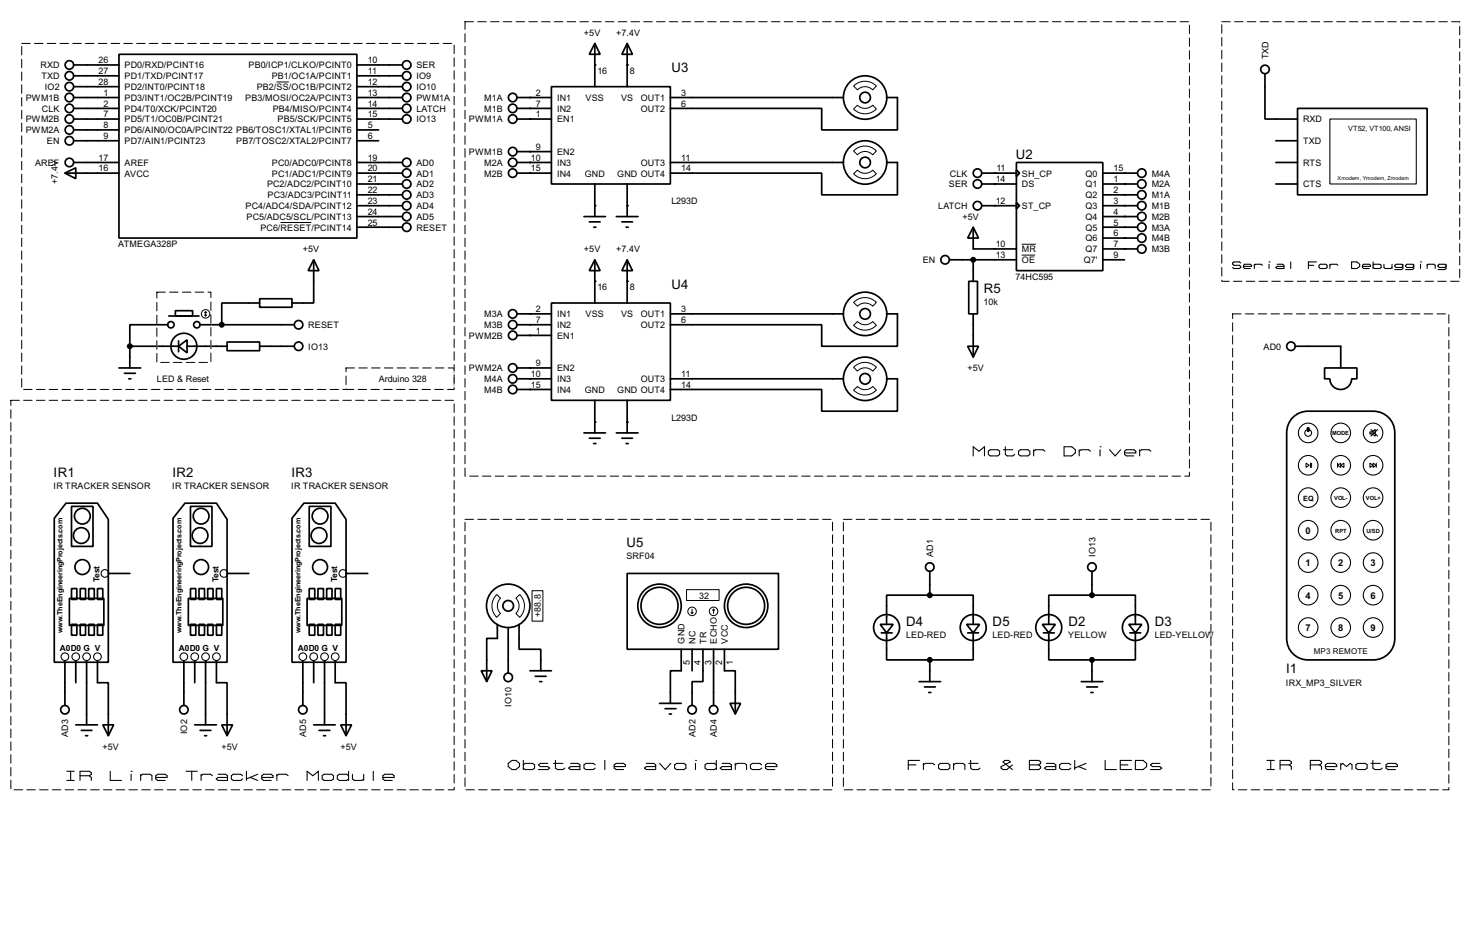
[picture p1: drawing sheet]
<svg xmlns="http://www.w3.org/2000/svg" width="345mm" height="218mm" viewBox="0 0 345 218" stroke-linecap="round" stroke-linejoin="round" font-family="sans-serif">
<g fill="none" stroke="#000" stroke-width=".4">
<path d="M17.3 17.8h10.7M17.3 15.3h10.7M28 12.8h55.9v43.1h-55.9zM83.9 17.8h10.6M83.9 15.3h10.6M139.8 10.2l1.2 2.6h-2.5zM139.8 10.2v10.2M147.4 10.2l1.2 2.6h-2.5zM147.4 10.2v10.2M297.2 17.3v10.7h7.7M17.3 33.1h10.7M17.3 30.5h10.7"/>
<path d="M17.3 28h10.7M17.3 25.5h10.7M17.3 22.9h10.7M17.3 20.4h10.7M17.3 38.2h10.7M83.9 33.1h5.1M83.9 30.5h5.1M83.9 28h10.6M83.9 25.5h10.6M83.9 22.9h10.6M83.9 20.4h10.6M83.9 38.2h10.6"/>
<path d="M121.5 28h8.1M121.5 25.5h8.1M121.5 22.9h8.1M121.5 38.2h8.1M121.5 35.6h8.1M129.6 20.4h27.9v22.8h-27.9zM157.5 22.9h40.7M157.5 38.2h40.7M208.3 22.9h2.6v7.6h-17.8v-5h-35.6M208.3 38.2h2.6v7.6h-17.8v-5.1h-35.6M238.8 38.2h20.3v25.4h-20.3zM238.8 39.9l.8 .8-.8 .8z"/>
<path d="M299.8 33.1h5.1M299.8 38.2h5.1M304.9 25.5h30.4v20.3h-30.4zM15.3 40.7l2.5-1.3v2.6zM15.3 40.7h12.7M83.9 40.7h10.6M83.9 43.2h10.6M83.9 45.8h10.6M83.9 48.3h10.6M83.9 50.9h10.6M83.9 53.4h10.6M121.5 40.7h8.1"/>
<path d="M137.2 50.9h5.1M138.5 52.1h2.5M139.5 53.4h.5M139.8 43.2v7.7M144.8 50.9h5.1M146.1 52.1h2.5M147.1 53.4h.5M147.4 43.2v7.7M228.7 53.4l1.2 2.5h-2.5zM228.7 53.4v5.1h10.1M230.7 40.7h8.1M230.7 43.2h8.1"/>
<path d="M230.7 48.3h8.1M238.8 47.6l.8 .7-.8 .8zM259.1 40.7h8.2M259.1 43.2h8.2M259.1 45.8h8.2M259.1 48.3h8.2M259.1 50.9h8.2M259.1 53.4h8.2M259.1 58.5h8.2M259.1 55.9h8.2M299.8 43.2h5.1M39.4 76.3h-8.9v5"/>
<path d="M39.7 74.2h7.1M41.2 73h4.1v1.2h-4.1zM47 76.3h22.1M61 70.2h7.6v2h-7.6zM61 71.2h-8.9v5.1M73.7 61l1.3 2.6h-2.6zM73.7 61v10.2h-5.1M121.5 76.3h8.1M121.5 73.7h8.1M121.5 78.8h8.1M129.6 71.2h27.9v22.8h-27.9zM139.8 61l1.2 2.6h-2.5z"/>
<path d="M139.8 61v10.2M147.4 61l1.2 2.6h-2.5zM147.4 61v10.2M157.5 73.7h40.7M208.3 73.7h2.6v7.6h-17.8v-5h-35.6M223.1 61h15.7M227.6 66.1h2.1v7.6h-2.1zM228.7 61v5.1M228.7 73.7v10.2M259.1 61h5.1M28 86.4h5.1M29.3 87.7h2.5"/>
<path d="M30.3 89h.5M30.5 81.3h11.5M30.5 81.3v5.1M42 81.3l2-1.5v3.1zM42 80.1v2.5M44 81.3h9.4M53.4 80.3h7.6v2.1h-7.6zM61 81.3h8.1M121.5 89h8.1M121.5 86.4h8.1M121.5 91.5h8.1M139.8 94v7.7"/>
<path d="M147.4 94v7.7M157.5 89h40.7M208.3 89h2.6v7.6h-17.8v-5.1h-35.6M227.4 81.3h2.5l-1.2 2.6zM304.1 97.7a5 5 0 0 1 3.3-1.1h15.2a5 5 0 0 1 5.1 5.1v48.2a5 5 0 0 1-5.1 5.1h-15.2a5 5 0 0 1-5.1-5.1v-48.2a5.1 5.1 0 0 1 1.8-4zM304.3 81.3h10.7v5.1M311.2 86.4h7.6v2.6h-1.2a2.55 2.55 0 0 1-2.6 2.5 2.55 2.55 0 0 1-2.5-2.5h-1.3zM15.5 118.2h7.4l2.6 3.8v33.5h-12.7v-33.8zM16.8 118.9h5.1v9.4h-5.1zM43.5 118.2h7.4l2.5 3.8v33.5h-12.7v-33.8zM44.8 118.9h5v9.4h-5zM71.4 118.2h7.4l2.5 3.8v33.5h-12.7v-33.8z"/>
<path d="M72.7 118.9h5.1v9.4h-5.1zM137.2 101.7h5.1M138.5 102.9h2.5M139.5 104.2h.5M144.8 101.7h5.1M146.1 102.9h2.5M147.1 104.2h.5M16.8 138.2h1.3v2.6h-1.3zM18.9 138.2h1.2v2.6h-1.2zM20.9 138.2h1.3v2.6h-1.3zM22.9 138.2h1.3v2.6h-1.3zM25.5 134.7h5"/>
<path d="M44.8 138.2h1.2v2.6h-1.2zM46.8 138.2h1.3v2.6h-1.3zM48.8 138.2h1.3v2.6h-1.3zM50.9 138.2h1.2v2.6h-1.2zM53.4 134.7h5.1M72.7 138.2h1.3v2.6h-1.3zM74.7 138.2h1.3v2.6h-1.3zM76.8 138.2h1.2v2.6h-1.2zM78.8 138.2h1.3v2.6h-1.3zM81.3 134.7h5.1M147.4 134.7h35.5v17.8h-35.5zM218.5 139.8h10.2v6.8"/>
<path d="M218.5 139.8h-10.2v6.8M218.5 134.2v5.6M256.6 139.8h10.2v6.8M256.6 139.8h-10.2v6.8M256.6 134.2v5.6M15.3 155.2v10.5M16.3 140.5h8.1v6.4h-8.1zM16.8 146.6h1.3v2.6h-1.3zM17.8 155.2v5.1M18.9 146.6h1.2v2.6h-1.2zM20.4 155.2v15M20.9 146.6h1.3v2.6h-1.3z"/>
<path d="M22.9 146.6h1.3v2.6h-1.3zM22.9 155.2v5.1h2.6v12.5M43.2 155.2v10.5M44.3 140.5h8.1v6.4h-8.1zM44.8 146.6h1.2v2.6h-1.2zM45.8 155.2v5.1M46.8 146.6h1.3v2.6h-1.3zM48.3 155.2v15M48.8 146.6h1.3v2.6h-1.3zM50.9 146.6h1.2v2.6h-1.2zM50.9 155.2v5.1h2.5v12.5M71.2 155.2v10.5"/>
<path d="M72.2 140.5h8.1v6.4h-8.1zM72.7 146.6h1.3v2.6h-1.3zM73.7 155.2v5.1M74.7 146.6h1.3v2.6h-1.3zM76.3 155.2v15M76.8 146.6h1.2v2.6h-1.2zM78.8 146.6h1.3v2.6h-1.3zM78.8 155.2v5.1h2.5v12.5M113.1 157.5h2.5l-1.2 2.6zM116.9 146.6v3.3h-2.5v10.2M119.4 147.4v10.6M122 146.6v5.9h5.1v5"/>
<path d="M124.5 157.5h5.1M125.8 158.8h2.5M160.1 152.5v5h-2.6v7.7M162.6 152.5v5M165.2 152.5v7.6h-2.6v5.6M167.7 152.5v13.2M170.2 152.5v5h2.6v10.2M206.8 146.6h3.1l-1.6 2zM207.1 148.6h2.5M208.3 148.6v6.4h10.2M218.5 155v5.1M227.1 146.6h3.1l-1.5 2z"/>
<path d="M227.4 148.6h2.5M228.7 148.6v6.4h-10.2M244.9 146.6h3.1l-1.6 2zM245.2 148.6h2.5M246.4 148.6v6.4h10.2M256.6 155v5.1M265.2 146.6h3.1l-1.5 2zM265.5 148.6h2.5M266.8 148.6v6.4h-10.2M17.8 170.2h5.1M19.1 171.5h2.5M20.1 172.8h.5"/>
<path d="M24.2 170.2h2.5l-1.2 2.6zM45.8 170.2h5.1M47 171.5h2.6M48.1 172.8h.5M52.1 170.2h2.6l-1.3 2.6zM73.7 170.2h5.1M75 171.5h2.5M76 172.8h.5M80.1 170.2h2.5l-1.3 2.6zM126.8 160.1h.5M155 165.2h5.1M156.3 166.4h2.5"/>
<path d="M157.3 167.7h.5M171.5 165.2h2.5l-1.2 2.5zM216 160.1h5M217.2 161.3h2.6M218.2 162.6h.5M254.1 160.1h5M255.3 161.3h2.6M256.3 162.6h.5"/>
<circle cx="16.3" cy="17.8" r="1"/>
<circle cx="16.3" cy="15.3" r="1"/>
<circle cx="95.5" cy="17.8" r="1"/>
<circle cx="95.5" cy="15.3" r="1"/>
<circle cx="297.2" cy="16.3" r="1"/>
<circle cx="16.3" cy="33.1" r="1"/>
<circle cx="16.3" cy="38.2" r="1"/>
<circle cx="16.3" cy="28" r="1"/>
<circle cx="16.3" cy="30.5" r="1"/>
<circle cx="16.3" cy="25.5" r="1"/>
<circle cx="16.3" cy="20.4" r="1"/>
<circle cx="16.3" cy="22.9" r="1"/>
<circle cx="95.5" cy="38.2" r="1"/>
<circle cx="95.5" cy="28" r="1"/>
<circle cx="95.5" cy="25.5" r="1"/>
<circle cx="95.5" cy="22.9" r="1"/>
<circle cx="95.5" cy="20.4" r="1"/>
<circle cx="120.4" cy="28" r="1"/>
<circle cx="120.4" cy="35.6" r="1"/>
<circle cx="120.4" cy="38.2" r="1"/>
<circle cx="120.4" cy="25.5" r="1"/>
<circle cx="120.4" cy="22.9" r="1"/>
<circle cx="203.2" cy="38.2" r="5.1"/>
<circle cx="203.2" cy="22.9" r="5.1"/>
<circle cx="203.2" cy="38.2" r="1.25"/>
<circle cx="203.2" cy="22.9" r="1.25"/>
<circle cx="95.5" cy="48.3" r="1"/>
<circle cx="95.5" cy="45.8" r="1"/>
<circle cx="95.5" cy="43.2" r="1"/>
<circle cx="95.5" cy="40.7" r="1"/>
<circle cx="95.5" cy="50.9" r="1"/>
<circle cx="95.5" cy="53.4" r="1"/>
<circle cx="120.4" cy="40.7" r="1"/>
<circle cx="229.6" cy="43.2" r="1"/>
<circle cx="229.6" cy="48.3" r="1"/>
<circle cx="229.6" cy="40.7" r="1"/>
<circle cx="268.2" cy="40.7" r="1"/>
<circle cx="268.2" cy="45.8" r="1"/>
<circle cx="268.2" cy="48.3" r="1"/>
<circle cx="268.2" cy="43.2" r="1"/>
<circle cx="268.2" cy="50.9" r="1"/>
<circle cx="268.2" cy="58.5" r="1"/>
<circle cx="268.2" cy="55.9" r="1"/>
<circle cx="268.2" cy="53.4" r="1"/>
<circle cx="40.1" cy="76.3" r=".75"/>
<circle cx="46.2" cy="76.3" r=".75"/>
<circle cx="70.1" cy="76.3" r="1"/>
<circle cx="120.4" cy="73.7" r="1"/>
<circle cx="120.4" cy="76.3" r="1"/>
<circle cx="120.4" cy="78.8" r="1"/>
<circle cx="203.2" cy="73.7" r="5.1"/>
<circle cx="203.2" cy="73.7" r="1.25"/>
<circle cx="222" cy="61" r="1"/>
<circle cx="43.2" cy="81.3" r="3.1"/>
<circle cx="70.1" cy="81.3" r="1"/>
<circle cx="120.4" cy="89" r="1"/>
<circle cx="120.4" cy="86.4" r="1"/>
<circle cx="120.4" cy="91.5" r="1"/>
<circle cx="203.2" cy="89" r="5.1"/>
<circle cx="203.2" cy="89" r="1.25"/>
<circle cx="303.3" cy="81.3" r="1"/>
<circle cx="19.1" cy="125.8" r="1.85"/>
<circle cx="19.3" cy="121.2" r="1.85"/>
<circle cx="19.3" cy="133.2" r="1.75"/>
<circle cx="47" cy="125.8" r="1.85"/>
<circle cx="47.2" cy="121.2" r="1.85"/>
<circle cx="47.2" cy="133.2" r="1.75"/>
<circle cx="74.9" cy="125.8" r="1.85"/>
<circle cx="75.2" cy="121.2" r="1.85"/>
<circle cx="75.2" cy="133.2" r="1.75"/>
<circle cx="218.4" cy="133.2" r="1"/>
<circle cx="256.5" cy="133.2" r="1"/>
<circle cx="119.4" cy="142.3" r="5.1"/>
<circle cx="119.4" cy="142.3" r="1.25"/>
<circle cx="119.4" cy="159.1" r="1"/>
<circle cx="154.9" cy="142.3" r="5.1"/>
<circle cx="154.9" cy="142.3" r="4.4"/>
<circle cx="175.3" cy="142.3" r="5.1"/>
<circle cx="175.3" cy="142.3" r="4.4"/>
<circle cx="208.3" cy="147.4" r="3.1"/>
<circle cx="228.6" cy="147.4" r="3.1"/>
<circle cx="246.4" cy="147.4" r="3.1"/>
<circle cx="266.7" cy="147.4" r="3.1"/>
<circle cx="15.2" cy="166.7" r="1"/>
<circle cx="43.2" cy="166.7" r="1"/>
<circle cx="71.1" cy="166.7" r="1"/>
<circle cx="162.6" cy="166.7" r="1"/>
<circle cx="167.6" cy="166.7" r="1"/>
</g>
<g fill="#000">
<circle cx="139.8" cy="15.3" r=".2"/>
<circle cx="147.4" cy="15.3" r=".2"/>
<circle cx="124.5" cy="25.5" r=".2"/>
<circle cx="124.5" cy="28" r=".2"/>
<circle cx="124.5" cy="22.9" r=".2"/>
<circle cx="124.5" cy="38.2" r=".2"/>
<circle cx="124.5" cy="35.6" r=".2"/>
<circle cx="124.5" cy="40.7" r=".2"/>
<circle cx="139.8" cy="48.3" r=".2"/>
<circle cx="147.4" cy="48.3" r=".2"/>
<circle cx="233.7" cy="48.3" r=".2"/>
<circle cx="233.7" cy="43.2" r=".2"/>
<circle cx="233.7" cy="40.7" r=".2"/>
<circle cx="264.2" cy="58.5" r=".2"/>
<circle cx="264.2" cy="53.4" r=".2"/>
<circle cx="264.2" cy="40.7" r=".2"/>
<circle cx="264.2" cy="45.8" r=".2"/>
<circle cx="264.2" cy="50.9" r=".2"/>
<circle cx="264.2" cy="55.9" r=".2"/>
<circle cx="264.2" cy="43.2" r=".2"/>
<circle cx="264.2" cy="48.3" r=".2"/>
<circle cx="124.5" cy="78.8" r=".2"/>
<circle cx="124.5" cy="73.7" r=".2"/>
<circle cx="124.5" cy="76.3" r=".2"/>
<circle cx="139.8" cy="66.1" r=".2"/>
<circle cx="147.4" cy="66.1" r=".2"/>
<circle cx="124.5" cy="91.5" r=".2"/>
<circle cx="124.5" cy="86.4" r=".2"/>
<circle cx="124.5" cy="89" r=".2"/>
<circle cx="139.8" cy="99.1" r=".2"/>
<circle cx="147.4" cy="99.1" r=".2"/>
</g>
<g fill="none" stroke="#000" stroke-width=".23">
<path d="M65 19.3h2.9M200.6 20.2a3.7 3.7 0 0 1 5.3 0l-.8 .9a2.54 2.54 0 0 0-3.6 0zM200.6 35.5a3.7 3.7 0 0 1 5.3 0l-.8 .9a2.46 2.46 0 0 0-3.6 0zM201.5 24.7a2.53 2.53 0 0 0 3.6 0l.8 .9a3.7 3.7 0 0 1-5.3 0zM65.9 52.3h7.3M200.6 40.8l.9-.8a2.53 2.53 0 0 0 3.6 0l.8 .8a3.7 3.7 0 0 1-5.3 0zM240.1 57.4h3.3M240.1 59.9h3.1M48.1 74l.2 .2M48.3 73.2v1M48.3 73.2l-.2 .3M48.3 73.2l.3 .3"/>
<path d="M48.6 74l-.3 .2M200.6 71a3.7 3.7 0 0 1 5.3 0l-.8 .9a2.54 2.54 0 0 0-3.6 0zM201.5 75.5a2.53 2.53 0 0 0 3.6 0l.8 .9a3.7 3.7 0 0 1-5.3 0zM200.6 86.3a3.7 3.7 0 0 1 5.3 0l-.8 .9a2.46 2.46 0 0 0-3.6 0zM200.6 91.6l.9-.8a2.53 2.53 0 0 0 3.6 0l.8 .8a3.7 3.7 0 0 1-5.3 0zM306.9 108.8l.7 .5-.7 .5zM307.9 108.8v1M308.2 108.8v1M314.3 109.3l.7-.5v1zM314.3 108.8v1M315 109.3l.8-.5v1zM321.9 108.8l.7 .5-.7 .5z"/>
<path d="M322.6 108.8l.8 .5-.8 .5zM323.4 108.8v1M116.7 139.6l.9 .9a2.54 2.54 0 0 0 0 3.6l-.9 .9a3.7 3.7 0 0 1 0-5.4zM125 138.7h2.6v7.2h-2.6zM161.3 138.5h7.7v2.5h-7.7zM121.2 140.5l.9-.9a3.7 3.7 0 0 1 0 5.4l-.9-.9a2.53 2.53 0 0 0 0-3.6zM162.4 143.8l.2 .3M162.6 143.1v1M162.9 143.8l-.3 .3M167.7 143.1l-.3 .2M167.7 143.1l.2 .2M167.7 143.1v1"/>
<circle cx="48.3" cy="73.7" r="1"/>
<circle cx="162.6" cy="143.6" r="1"/>
<circle cx="167.6" cy="143.6" r="1"/>
</g>
<path d="M5.1 10.2h101.6v81.3h-101.6zM109.3 5.1h170.2v106.7h-170.2zM287.1 5.1h55.9v61h-55.9zM36.9 68.6h12.7v16.5h-12.7zM289.6 73.7h50.8v111.8h-50.8zM2.6 94h104.1v91.5h-104.1zM81.3 86.4h25.4v5.1h-25.4zM109.3 122h86.3v63.5h-86.3zM195.6 124.5v2.6zM198.2 122h86.3v63.5h-86.3z" fill="none" stroke="#fff" stroke-width=".23"/>
<path d="M5.1 10.2h101.6v81.3h-101.6zM109.3 5.1h170.2v106.7h-170.2zM287.1 5.1h55.9v61h-55.9zM36.9 68.6h12.7v16.5h-12.7zM289.6 73.7h50.8v111.8h-50.8zM2.6 94h104.1v91.5h-104.1zM81.3 86.4h25.4v5.1h-25.4zM109.3 122h86.3v63.5h-86.3zM195.6 124.5v2.6zM198.2 122h86.3v63.5h-86.3z" fill="none" stroke="#000" stroke-width=".23" stroke-dasharray="2 1"/>
<g fill="#000" stroke="#000" stroke-width=".4">
<circle cx="52.1" cy="76.3" r=".5"/>
<circle cx="228.6" cy="61" r=".5"/>
<circle cx="30.5" cy="81.3" r=".5"/>
<circle cx="218.4" cy="139.8" r=".5"/>
<circle cx="256.5" cy="139.8" r=".5"/>
<circle cx="218.4" cy="155" r=".5"/>
<circle cx="256.5" cy="155" r=".5"/>
</g>
<g fill="none" stroke="#000" stroke-width=".25">
<path d="M312.5 28h20.3v15.2h-20.3zM291.5 61.8l-.3-.3h-1.3l-.3 .3v.3l.3 .2h1.3l.3 .3v.2l-.3 .3h-1.3l-.3-.3M292.2 62.6h1.9v-.3l-.3-.2h-1.3l-.3 .2v.5l.3 .3h1.3M294.7 62.3l.3-.2h1.3l.3 .2M294.7 62.1v1M298.2 61.5h.1M298.2 62.1v1M300.1 62.1h1.3l.3 .2v.8h-1.6l-.3-.3 .3-.2h1.6M303.3 61.5v1.6M307.4 62.3h1.3M309.3 61.5h-1.9v1.6M309.9 62.3l.3-.2h1.3l.3 .2v.5l-.3 .3h-1.3l-.3-.3z"/>
<path d="M312.5 62.3l.3-.2h1.3l.3 .2M312.5 62.1v1M317.6 61.5h1.2l.7 .6v.5l-.7 .5h-1.2zM320.1 62.6h1.9v-.3l-.3-.2h-1.3l-.3 .2v.5l.3 .3h1.3M322.6 62.3l.3-.2h1.3l.3 .2v.5l-.3 .3h-1.3l-.3-.3M322.6 61.5v1.6M325.2 62.1v.7l.3 .3h1.3l.3-.3M327.1 62.1v1M329.6 62.3l-.3-.2h-1.3l-.3 .2v.3l.3 .2h1.3l.3-.2M329.6 62.1v1l-.3 .2h-1.6M332.2 62.3l-.3-.2h-1.3l-.3 .2v.3l.3 .2h1.3l.3-.2M332.2 62.1v1l-.3 .2h-1.6"/>
<path d="M333.8 61.5h.1M333.8 62.1v1M335.3 62.3l.3-.2h1.3l.3 .2v.8M335.3 62.1v1M339.8 62.3l-.3-.2h-1.3l-.3 .2v.3l.3 .2h1.3l.3-.2M339.8 62.1v1l-.3 .2h-1.6M228.7 107.1v-2.2l1.3 1.1 1.3-1.1v2.2M232.2 106l.5-.4h1.7l.5 .4v.7l-.5 .4h-1.7l-.5-.4zM235.8 105.6h2.2M236.2 104.9v1.8l.5 .4h1.3l.4-.4M239.3 106l.5-.4h1.7l.5 .4v.7l-.5 .4h-1.7l-.5-.4zM242.9 106l.4-.4h1.8l.4 .4"/>
<path d="M242.9 105.6v1.5M250 104.9h1.8l.9 .7v.8l-.9 .7h-1.8zM253.6 106l.4-.4h1.8l.4 .4M253.6 105.6v1.5M258.5 104.9h.1M258.5 105.6v1.5M260.7 105.6l1.3 1.5 1.3-1.5M264.2 106.4h2.7v-.4l-.5-.4h-1.7l-.5 .4v.7l.5 .4h1.7M267.8 106l.4-.4h1.8l.4 .4M267.8 105.6v1.5M307.4 100.6v.5M321.9 101.4h.5l.7-.5v1.5l-.7-.5h-.5z"/>
<path d="M322.1 100.9l1.6 1.5M322.4 101.4v.5M323.7 100.9l-1.6 1.5M119.4 179.3l.9-.7h.9l.9 .7v.7l-.9 .7h-.9l-.9-.7zM123 179.6l.4-.3h1.8l.4 .3v.8l-.4 .3h-1.8l-.4-.3M123 178.6v2.1M128.7 179.3h-1.7l-.5 .3 .5 .4h1.7l.5 .4-.5 .3h-2.2M130.1 179.3h2.2M130.5 178.6v1.8l.5 .3h1.3l.4-.3M134.1 179.3h1.7l.5 .3v1.1h-2.2l-.5-.3 .5-.4h2.2M139.9 179.6l-.5-.3h-1.7l-.5 .3v.8l.5 .3h1.7l.5-.3M142.1 178.6v2.1"/>
<path d="M151.9 179.3h1.7l.5 .3v1.1h-2.2l-.5-.3 .5-.4h2.2M155 179.3l1.3 1.4 1.3-1.4M158.5 179.6l.5-.3h1.7l.5 .3v.8l-.5 .3h-1.7l-.5-.3zM163.4 178.6h.1M163.4 179.3v1.4M168.3 179.6l-.4-.3h-1.8l-.4 .3v.8l.4 .3h1.8l.4-.3M168.3 178.6v2.1M169.7 179.3h1.7l.5 .3v1.1h-2.2l-.5-.3 .5-.4h2.2M172.8 179.6l.4-.3h1.8l.4 .3v1.1M172.8 179.3v1.4M179 179.6l-.5-.3h-1.7l-.5 .3v.8l.5 .3h1.7l.5-.3M213.4 179.6h1.8"/>
<path d="M216.1 178.6h-2.7v2.1M217 179.6l.4-.3h1.8l.4 .3M217 179.3v1.4M220.5 179.6l.5-.3h1.7l.5 .3v.8l-.5 .3h-1.7l-.5-.3zM224.1 179.6l.4-.3h1.8l.4 .3v1.1M224.1 179.3v1.4M227.6 179.3h2.2M228.1 178.6v1.8l.4 .3h1.3l.5-.3M237.9 179.6l-1.3 1.1h-.9l-.5-.3v-.4l2.2-1.1-.4-.3h-.9l-.4 .3 2.2 1.8M241.9 178.6h2.2l.4 .3v.4l-.4 .3 .4 .4v.4l-.4 .3h-2.2zM241.9 179.6h2.2M245.9 179.3h1.7l.5 .3v1.1h-2.2l-.5-.3 .5-.4h2.2"/>
<path d="M251.6 179.6l-.4-.3h-1.8l-.4 .3v.8l.4 .3h1.8l.4-.3M252.5 178.6v2.1M255.2 179.3l-2.7 1.1M259.7 178.6v2.1h2.6M263.2 179.6h1.8M265.9 178.6h-2.7v2.1h2.7M266.8 178.6h1.8l.8 .7v.7l-.8 .7h-1.8zM272.5 179.3h-1.7l-.5 .3 .5 .4h1.7l.5 .4-.5 .3h-2.2M297.7 178.6h1.7M298.6 178.6v2.1M300.8 179.6h2.2M303 179.6l.4-.3v-.4l-.4-.3h-2.2v2.1"/>
<path d="M303 179.6l.4 .4v.7M307.9 179.6h2.2M310.1 179.6l.4-.3v-.4l-.4-.3h-2.2v2.1M310.1 179.6l.4 .4v.7M315 179.3v1.4M315 179.6l.5-.3 .9 .7 .8-.7 .5 .3v1.1M318.6 179.6l.4-.3h1.8l.4 .3v.8l-.4 .3h-1.8l-.4-.3zM322.1 179.3h2.2M322.6 178.6v1.8l.4 .3h1.3l.5-.3M15.7 181.1h1.8M15.7 183.3h1.8M16.6 181.1v2.2"/>
<path d="M18.8 182.2h2.2M21 182.2l.5-.4v-.3l-.5-.4h-2.2v2.2M21 182.2l.5 .4v.7M25.9 181.1v2.2h2.7M30.8 181.1h.1M30.8 181.8v1.5M33.1 181.8v1.5M33.1 182.2l.4-.4h1.8l.4 .4v1.1M36.6 182.6h2.7v-.4l-.5-.4h-1.7l-.5 .4v.7l.5 .4h1.7M43.7 181.1h2.7M45.1 181.1v2.2M47.3 182.2l.4-.4h1.8l.4 .4"/>
<path d="M47.3 181.8v1.5M51.3 181.8h1.7l.5 .4v1.1h-2.2l-.5-.4 .5-.3h2.2M57 182.2l-.4-.4h-1.8l-.4 .4v.7l.4 .4h1.8l.4-.4M57.9 181.1v2.2M58.8 182.6l1.8 .7M60.6 181.8l-2.7 1.1M61.5 182.6h2.7v-.4l-.5-.4h-1.7l-.5 .4v.7l.5 .4h1.7M65.1 182.2l.4-.4h1.8l.4 .4M65.1 181.8v1.5M72.2 183.3v-2.2l1.3 1.1 1.3-1.1v2.2M75.7 182.2l.5-.4h1.7l.5 .4v.7l-.5 .4h-1.7l-.5-.4zM81.9 182.2l-.4-.4h-1.8l-.4 .4v.7l.4 .4h1.8l.4-.4"/>
<path d="M81.9 181.1v2.2M82.8 181.8v1.1l.5 .4h1.7l.5-.4M85.5 181.8v1.5M87.7 181.1v2.2M90 182.6h2.6v-.4l-.4-.4h-1.8l-.4 .4v.7l.4 .4h1.8M144.3 180h2.7v-.4l-.5-.3h-1.7l-.5 .3v.8l.5 .3h1.7M179.9 180h2.6v-.4l-.4-.3h-1.8l-.4 .3v.8l.4 .3h1.8M253.4 180l1.8 .7M297.7 180.7h1.7M311.4 180h2.7v-.4l-.5-.3h-1.7l-.5 .3v.8l.5 .3h1.7M325.7 180h2.6v-.4l-.4-.3h-1.8l-.4 .3v.8l.4 .3h1.8"/>
<circle cx="307.3" cy="101.7" r="2.3"/>
<circle cx="307.3" cy="116.9" r="2.3"/>
<circle cx="307.3" cy="109.3" r="2.3"/>
<circle cx="307.3" cy="101.7" r=".8"/>
<circle cx="315" cy="101.7" r="2.3"/>
<circle cx="315" cy="109.3" r="2.3"/>
<circle cx="315" cy="116.9" r="2.3"/>
<circle cx="322.6" cy="101.7" r="2.3"/>
<circle cx="322.6" cy="109.3" r="2.3"/>
<circle cx="322.6" cy="116.9" r="2.3"/>
<circle cx="24.6" cy="134.7" r=".9"/>
<circle cx="52.6" cy="134.7" r=".9"/>
<circle cx="80.5" cy="134.7" r=".9"/>
<circle cx="307.3" cy="124.5" r="2.3"/>
<circle cx="307.3" cy="139.8" r="2.3"/>
<circle cx="307.3" cy="132.1" r="2.3"/>
<circle cx="315" cy="124.5" r="2.3"/>
<circle cx="315" cy="139.8" r="2.3"/>
<circle cx="315" cy="132.1" r="2.3"/>
<circle cx="322.6" cy="139.8" r="2.3"/>
<circle cx="322.6" cy="132.1" r="2.3"/>
<circle cx="322.6" cy="124.5" r="2.3"/>
<circle cx="15.2" cy="154.2" r=".9"/>
<circle cx="17.8" cy="154.2" r=".9"/>
<circle cx="20.3" cy="154.2" r=".9"/>
<circle cx="22.9" cy="154.2" r=".9"/>
<circle cx="43.2" cy="154.2" r=".9"/>
<circle cx="45.7" cy="154.2" r=".9"/>
<circle cx="48.3" cy="154.2" r=".9"/>
<circle cx="50.8" cy="154.2" r=".9"/>
<circle cx="71.1" cy="154.2" r=".9"/>
<circle cx="73.7" cy="154.2" r=".9"/>
<circle cx="76.2" cy="154.2" r=".9"/>
<circle cx="78.7" cy="154.2" r=".9"/>
<circle cx="307.3" cy="147.4" r="2.3"/>
<circle cx="315" cy="147.4" r="2.3"/>
<circle cx="322.6" cy="147.4" r="2.3"/>
</g>
<path d="M307.4 100.6v.5" fill="none" stroke="#000" stroke-width=".75"/>
<g font-size="3.5">
<text x="157.8" y="17">U3</text>
<text x="238.7" y="37.4">U2</text>
<text x="157.8" y="67.8">U4</text>
<text x="231.2" y="68.8">R5</text>
<text x="12.6" y="112">IR1</text>
<text x="40.5" y="112">IR2</text>
<text x="68.5" y="112">IR3</text>
<text x="147.2" y="128.5">U5</text>
<text x="212.9" y="147">D4</text>
<text x="233.2" y="147">D5</text>
<text x="251" y="147">D2</text>
<text x="271.3" y="147">D3</text>
<text x="302.2" y="158.1">I1</text>
</g>
<g font-size="2.5">
<text x="306.8" y="125.3">0</text>
<text x="306.8" y="132.9">1</text>
<text x="314.4" y="132.9">2</text>
<text x="322" y="132.9">3</text>
<text x="306.8" y="140.6">4</text>
<text x="314.4" y="140.6">5</text>
<text x="322" y="140.6">6</text>
<text x="306.8" y="148.2">7</text>
<text x="314.4" y="148.2">8</text>
<text x="322" y="148.2">9</text>
</g>
<g font-size="2.4">
<text x="137.2" y="8.5">+5V</text>
<text x="144.8" y="8.5">+7.4V</text>
<text x="9.5" y="16.1">RXD</text>
<text x="23.2" y="17.4">27</text>
<text x="23.2" y="14.8">26</text>
<text x="29.3" y="16.1">PD0/RXD/PCINT16</text>
<text x="58.4" y="16.1">PB0/ICP1/CLKO/PCINT0</text>
<text x="86.4" y="14.8">10</text>
<text x="86.4" y="17.4">11</text>
<text x="97.8" y="16.1">SER</text>
<text x="140.4" y="17.4">16</text>
<text x="148" y="17.4">8</text>
<text x="298" y="14" transform="rotate(-90 298 14)">TXD</text>
<text x="6" y="23.7">PWM1B</text>
<text x="9.7" y="18.6">TXD</text>
<text x="10.5" y="21.2">IO2</text>
<text x="23.2" y="20">28</text>
<text x="24.3" y="22.5">1</text>
<text x="29.3" y="23.7">PD3/INT1/OC2B/PCINT19</text>
<text x="29.3" y="21.2">PD2/INT0/PCINT18</text>
<text x="29.3" y="18.6">PD1/TXD/PCINT17</text>
<text x="57.6" y="23.7">PB3/MOSI/OC2A/PCINT3</text>
<text x="60.3" y="21.2">PB2/SS/OC1B/PCINT2</text>
<text x="63.8" y="18.6">PB1/OC1A/PCINT1</text>
<text x="86.4" y="22.5">13</text>
<text x="86.4" y="20">12</text>
<text x="97.8" y="18.6">IO9</text>
<text x="97.8" y="21.2">IO10</text>
<text x="97.8" y="23.7">PWM1A</text>
<text x="113.8" y="23.7">M1A</text>
<text x="125.9" y="22.5">2</text>
<text x="130.9" y="23.7">IN1</text>
<text x="137.6" y="23.6">VSS</text>
<text x="145.9" y="23.6">VS</text>
<text x="150.5" y="23.7">OUT1</text>
<text x="160.1" y="22.5">3</text>
<text x="6" y="28.8">PWM2B</text>
<text x="9.8" y="26.2">CLK</text>
<text x="24.3" y="27.5">7</text>
<text x="24.3" y="25">2</text>
<text x="29.3" y="28.8">PD5/T1/OC0B/PCINT21</text>
<text x="29.3" y="26.2">PD4/T0/XCK/PCINT20</text>
<text x="64.1" y="26.2">PB4/MISO/PCINT4</text>
<text x="65.2" y="28.8">PB5/SCK/PCINT5</text>
<text x="86.4" y="25">14</text>
<text x="86.4" y="27.5">15</text>
<text x="97.8" y="26.2">LATCH</text>
<text x="97.8" y="28.8">IO13</text>
<text x="110.2" y="28.8">PWM1A</text>
<text x="113.8" y="26.2">M1B</text>
<text x="125.9" y="25">7</text>
<text x="125.9" y="27.5">1</text>
<text x="130.9" y="26.2">IN2</text>
<text x="130.9" y="28.8">EN1</text>
<text x="150.5" y="26.2">OUT2</text>
<text x="160.1" y="25">6</text>
<text x="306.1" y="28.8">RXD</text>
<text x="6" y="31.3">PWM2A</text>
<text x="11" y="33.9">EN</text>
<text x="24.3" y="30.1">8</text>
<text x="24.3" y="32.7">9</text>
<text x="29.3" y="31.3">PD6/AIN0/OC0A/PCINT22 PB6/TOSC1/XTAL1/PCINT6</text>
<text x="29.3" y="33.9">PD7/AIN1/PCINT23</text>
<text x="55.5" y="33.9">PB7/TOSC2/XTAL2/PCINT7</text>
<text x="86.4" y="32.7">6</text>
<text x="86.4" y="30.1">5</text>
<text x="125.9" y="35.2">9</text>
<text x="306.1" y="33.9">TXD</text>
<text x="8.2" y="39">AREF</text>
<text x="23.2" y="40.2">16</text>
<text x="23.2" y="37.7">17</text>
<text x="29.3" y="41.5">AVCC</text>
<text x="29.3" y="39">AREF</text>
<text x="63.9" y="41.5">PC1/ADC1/PCINT9</text>
<text x="63.9" y="39">PC0/ADC0/PCINT8</text>
<text x="86.4" y="40.2">20</text>
<text x="86.4" y="37.7">19</text>
<text x="97.8" y="39">AD0</text>
<text x="97.8" y="41.5">AD1</text>
<text x="110.2" y="36.4">PWM1B</text>
<text x="113.8" y="39">M2A</text>
<text x="113.8" y="41.5">M2B</text>
<text x="124.8" y="37.7">10</text>
<text x="124.8" y="40.2">15</text>
<text x="130.9" y="39">IN3</text>
<text x="130.9" y="41.5">IN4</text>
<text x="130.9" y="36.4">EN2</text>
<text x="137.4" y="41.6">GND</text>
<text x="145" y="41.6">GND OUT4</text>
<text x="150.5" y="39">OUT3</text>
<text x="160.1" y="37.7">11</text>
<text x="160.1" y="40.2">14</text>
<text x="223.2" y="41.5">CLK</text>
<text x="234.1" y="40.2">11</text>
<text x="240.1" y="41.5">SH_CP</text>
<text x="255" y="41.5">Q0</text>
<text x="261.7" y="40.2">15</text>
<text x="270.6" y="41.5">M4A</text>
<text x="306.1" y="39">RTS</text>
<text x="13.5" y="43.2" transform="rotate(-90 13.5 43.2)">+7.4V</text>
<text x="62.7" y="44">PC2/ADC2/PCINT10</text>
<text x="62.9" y="46.6">PC3/ADC3/PCINT11</text>
<text x="86.4" y="47.9">23</text>
<text x="86.4" y="45.4">22</text>
<text x="86.4" y="42.8">21</text>
<text x="97.8" y="44">AD2</text>
<text x="97.8" y="46.6">AD3</text>
<text x="157.7" y="48">L293D</text>
<text x="222.9" y="44">SER</text>
<text x="234" y="47.9">12</text>
<text x="234" y="42.8">14</text>
<text x="240.1" y="44">DS</text>
<text x="255" y="44">Q1</text>
<text x="255" y="46.6">Q2</text>
<text x="261.7" y="42.8">1</text>
<text x="261.7" y="45.4">2</text>
<text x="261.7" y="47.9">3</text>
<text x="270.6" y="44">M2A</text>
<text x="270.6" y="46.6">M1A</text>
<text x="306.1" y="44">CTS</text>
<text x="57.7" y="49.1">PC4/ADC4/SDA/PCINT12</text>
<text x="57.9" y="51.7">PC5/ADC5/SCL/PCINT13</text>
<text x="86.4" y="52.9">25</text>
<text x="86.4" y="50.4">24</text>
<text x="97.8" y="49.1">AD4</text>
<text x="97.8" y="51.7">AD5</text>
<text x="220.4" y="49.1">LATCH</text>
<text x="226.1" y="51.7">+5V</text>
<text x="240.1" y="49.1">ST_CP</text>
<text x="255" y="49.1">Q3</text>
<text x="255" y="51.7">Q4</text>
<text x="261.7" y="50.4">4</text>
<text x="261.7" y="52.9">5</text>
<text x="270.6" y="49.1">M1B</text>
<text x="270.6" y="51.7">M2B</text>
<text x="27.8" y="58.1">ATMEGA328P</text>
<text x="61.2" y="54.2">PC6/RESET/PCINT14</text>
<text x="71.2" y="59.3">+5V</text>
<text x="97.8" y="54.2">RESET</text>
<text x="137.2" y="59.3">+5V</text>
<text x="144.8" y="59.3">+7.4V</text>
<text x="234" y="58.1">10</text>
<text x="240.1" y="59.3">MR</text>
<text x="255" y="54.2">Q5</text>
<text x="255" y="56.7">Q6</text>
<text x="255" y="59.3">Q7</text>
<text x="261.7" y="55.5">6</text>
<text x="261.7" y="58.1">7</text>
<text x="270.6" y="54.2">M3A</text>
<text x="270.6" y="56.7">M4B</text>
<text x="270.6" y="59.3">M3B</text>
<text x="216.8" y="61.8">EN</text>
<text x="234" y="60.6">13</text>
<text x="238.6" y="65.8">74HC595</text>
<text x="240.1" y="61.8">OE</text>
<text x="254.6" y="61.8">Q7'</text>
<text x="261.7" y="60.6">9</text>
<text x="140.4" y="68.2">16</text>
<text x="148" y="68.2">8</text>
<text x="231.1" y="71.7">10k</text>
<text x="72.4" y="77.1">RESET</text>
<text x="113.8" y="74.5">M3A</text>
<text x="113.8" y="77.1">M3B</text>
<text x="125.9" y="73.3">2</text>
<text x="125.9" y="75.8">7</text>
<text x="130.9" y="74.5">IN1</text>
<text x="130.9" y="77.1">IN2</text>
<text x="137.6" y="74.4">VSS</text>
<text x="145.9" y="74.4">VS</text>
<text x="150.5" y="74.5">OUT1</text>
<text x="150.5" y="77.1">OUT2</text>
<text x="160.1" y="73.3">3</text>
<text x="160.1" y="75.8">6</text>
<text x="72.4" y="82.1">IO13</text>
<text x="110.2" y="79.6">PWM2B</text>
<text x="125.9" y="78.3">1</text>
<text x="130.9" y="79.6">EN1</text>
<text x="296.9" y="82.1">AD0</text>
<text x="36.9" y="89.6">LED &amp; Reset</text>
<text x="89" y="89.6">Arduino 328</text>
<text x="110.2" y="87.2">PWM2A</text>
<text x="113.8" y="89.8">M4A</text>
<text x="124.8" y="88.5">10</text>
<text x="125.9" y="86">9</text>
<text x="130.9" y="89.8">IN3</text>
<text x="130.9" y="87.2">EN2</text>
<text x="150.5" y="89.8">OUT3</text>
<text x="160.1" y="88.5">11</text>
<text x="227.3" y="87.2">+5V</text>
<text x="113.8" y="92.3">M4B</text>
<text x="124.8" y="91.1">15</text>
<text x="130.9" y="92.3">IN4</text>
<text x="137.4" y="92.4">GND</text>
<text x="145" y="92.4">GND OUT4</text>
<text x="160.1" y="91.1">14</text>
<text x="157.7" y="98.8">L293D</text>
<text x="12.6" y="114.9">IR TRACKER SENSOR</text>
<text x="40.5" y="114.9">IR TRACKER SENSOR</text>
<text x="68.4" y="114.9">IR TRACKER SENSOR</text>
<text x="147.2" y="131.4">SRF04</text>
<text x="219.3" y="130.8" transform="rotate(-90 219.3 130.8)">AD1</text>
<text x="257.4" y="130.8" transform="rotate(-90 257.4 130.8)">IO13</text>
<text x="164.3" y="140.6">32</text>
<text x="127.1" y="144.9" transform="rotate(-90 127.1 144.9)">+88.8</text>
<text x="212.9" y="149.9">LED-RED</text>
<text x="233.2" y="149.9">LED-RED</text>
<text x="251" y="149.9">YELLOW</text>
<text x="271.3" y="149.9">LED-YELLOW</text>
<text x="160.9" y="151.1" transform="rotate(-90 160.9 151.1)">GND</text>
<text x="163.4" y="151.1" transform="rotate(-90 163.4 151.1)">NC</text>
<text x="166" y="151.1" transform="rotate(-90 166 151.1)">TR</text>
<text x="168.5" y="151.1" transform="rotate(-90 168.5 151.1)">ECHO</text>
<text x="171" y="151.1" transform="rotate(-90 171 151.1)">VCC</text>
<text x="162.1" y="156.1" transform="rotate(-90 162.1 156.1)">5</text>
<text x="164.6" y="156.1" transform="rotate(-90 164.6 156.1)">4</text>
<text x="167.2" y="156.1" transform="rotate(-90 167.2 156.1)">3</text>
<text x="169.7" y="156.1" transform="rotate(-90 169.7 156.1)">2</text>
<text x="172.2" y="156.1" transform="rotate(-90 172.2 156.1)">1</text>
<text x="302.1" y="161">IRX_MP3_SILVER</text>
<text x="120.2" y="165.9" transform="rotate(-90 120.2 165.9)">IO10</text>
<text x="16.1" y="173.1" transform="rotate(-90 16.1 173.1)">AD3</text>
<text x="44" y="172.4" transform="rotate(-90 44 172.4)">IO2</text>
<text x="72" y="173.1" transform="rotate(-90 72 173.1)">AD5</text>
<text x="163.4" y="173.1" transform="rotate(-90 163.4 173.1)">AD2</text>
<text x="168.5" y="173.1" transform="rotate(-90 168.5 173.1)">AD4</text>
<text x="24.1" y="176.1">+5V</text>
<text x="52.1" y="176.1">+5V</text>
<text x="80" y="176.1">+5V</text>
</g>
<g font-size="2.2">
<text x="23.4" y="136.8" transform="rotate(-90 23.4 136.8)">Test</text>
<text x="51.3" y="136.8" transform="rotate(-90 51.3 136.8)">Test</text>
<text x="79.3" y="136.8" transform="rotate(-90 79.3 136.8)">Test</text>
<text x="14.1" y="153">A0D0 G V</text>
<text x="42" y="153">A0D0 G V</text>
<text x="70" y="153">A0D0 G V</text>
</g>
<text font-size="2.1" x="308.7" y="153.5">MP3 REMOTE</text>
<g font-size="1.9">
<text x="316.8" y="30.7">VT52, VT100, ANSI</text>
<text x="306.2" y="117.6">EQ</text>
<text x="14.7" y="148.6" transform="rotate(-90 14.7 148.6)">w</text>
<text x="14.7" y="144.9" transform="rotate(-90 14.7 144.9)">.TheEngineeringProjects.com</text>
<text x="42.7" y="148.6" transform="rotate(-90 42.7 148.6)">w</text>
<text x="42.7" y="144.9" transform="rotate(-90 42.7 144.9)">.TheEngineeringProjects.com</text>
<text x="70.6" y="148.6" transform="rotate(-90 70.6 148.6)">w</text>
<text x="70.6" y="144.9" transform="rotate(-90 70.6 144.9)">.TheEngineeringProjects.com</text>
</g>
<g font-size="1.5">
<text x="313" y="102.2">MODE</text>
<text x="313.5" y="117.4">VOL-</text>
<text x="320.9" y="117.4">VOL+</text>
<text x="313.7" y="125.1">RPT</text>
<text x="321" y="125.1">U/SD</text>
</g>
<text font-size="1.4" x="314.3" y="42.2">Xmodem, Ymodem, Zmodem</text>
</svg>
